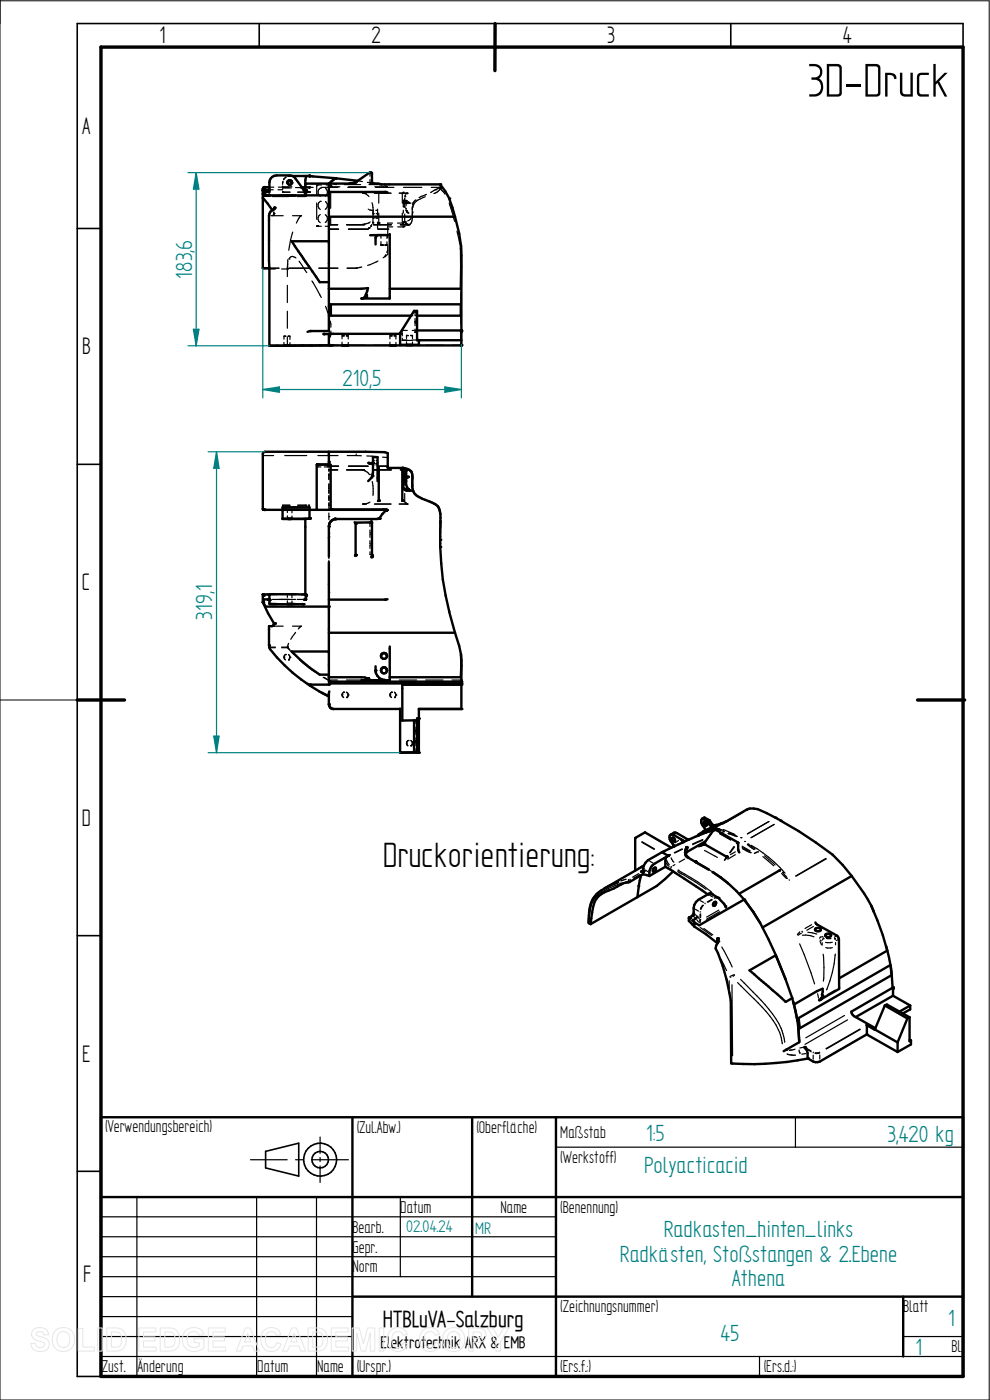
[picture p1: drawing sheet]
<svg xmlns="http://www.w3.org/2000/svg" width="210mm" height="297mm" viewBox="0 0 210 297" stroke-linecap="round" stroke-linejoin="round" font-family="sans-serif">
<path d="M0 0v297h209.8v-296.8h-209.8M0 148.5h16.4" fill="none" stroke="#000" stroke-width=".21"/>
<g fill="none" stroke="#000" stroke-width=".34">
<path d="M55 5v5M105 5v5M155 5v5M204.3 10v-5h-187.9v287h5M16.4 48.5h5M16.4 98.5h5M16.4 148.5h5M16.4 198.5h5M16.4 248.5h5M56.3 244.3l7.1-1.8v7l-7.1-1.7z"/>
<circle cx="67.9" cy="246" r="3.5"/>
<circle cx="67.9" cy="246" r="1.76"/>
</g>
<path d="M21.4 10h182.9v282h-182.9zM105 5v10M16.4 148.5h10M194.6 148.5h10" fill="none" stroke="#000" stroke-width=".72"/>
<g fill="none" stroke="#000" stroke-width=".51">
<path d="M55.8 40h.1M56.2 39.7h.9M57.1 40l-.1 .3M61 38.7l.3-.4 .5 .1 .1 .3M61.1 38.5l.2-.1-.3 .4zM61.3 38.4h.3M61.6 38.4l.3 .4zM62.1 37.3h3.4M64.1 39.8h.7M64.9 37.4l-.1 .8v2.2M65.7 37.3l10.2 1.1M69.8 39v31.2h-4"/>
<path d="M71 37.9l-1.1 1M75.1 38.8l-.9 .1h-9.3l-.1 .3M75.4 38.7l-1.3 .3M78.4 36.6l-3.1 2.2M78.4 36.6l.5 .1v2.3h-.1M78.9 38.8l.7 .2M78.9 38.9l2.1 .2h12.4l1 1.5 .9 1.5M55.8 40.1v16.8h1.3M55.8 42l1.9 2.6M55.8 41l.3 .2M55.9 40.8l-.1 .3M56 40.3h1"/>
<path d="M56.3 41.4h13.5M57 40.3l-1.1 .1M57.1 40.9v-2.2a1.55 1.55 0 0 1 1.6-1.5h2.8l.9 .3 1.8 2.4 .4 1M57.1 40.3l-.3 .4h-.8M58.2 44.2l-.2 .2a1.42 1.42 0 0 0-.9 1.4v27.6M58.3 44l-.2 .2M64.4 40.3l.5 .1M64.6 40.6l.3 .1M64.9 40.4v.2M69.8 51.2h-7.9l5.9 8.7h2M69.8 40.7l12.4 .1M69.8 46h26.7"/>
<path d="M80.1 49.9h-1.6M82.7 49.7v13.6h-6M82.7 49.9l-2.7 .1-.3 .5v1.4M95.3 42.1l1.2 3.9M96.5 46l.9 3.5 .4 2.6M97.8 52.1l-.1 9.2h-15M97.8 52.1l.1 21.1h-.2M57.3 73.3l-.2 .1M65.8 70.2l-.6 .2M68.2 73.3l-7.2 .1M68.7 70.9h1.1M69.8 71v2.3"/>
<path d="M69.8 61.3l8.3-.2-.5 1.3M69.8 73.2h.9M77.4 63.1l-.6 .2M77.6 62.7v.2M77.6 62.4v.2M77.6 62.4l.3 .6M84.9 73.2h4M84.9 70.8l-15.1 .1M86.2 73.2h1.3M87.2 67h-17v-2.4h27.5v2.4h-9.2M88.5 70.1h9.2M88.5 72.1h.4"/>
<path d="M88.9 72.2v1M97.7 73.3l-40.6 .1M97.8 70.3l.1 .1M97.9 72.2h-9.4v-6.2h-.7l-2.9 4.7v2.5M97.9 73.2l-.1 .1M69.8 95.8v2.8M78.3 98.3l.5 .1M79.1 98v.2M80.2 99l.1 .4v6.8M85.4 99.3l-.1 6.9M59.9 110.1h4.9M60 108.2h-.1"/>
<path d="M60.1 108.2h21.2M61 110.1h.1M61.8 110.1h-.1M64.8 110.1v16h-7.5M65.4 110h.1M65.7 108.2v1.8M69.8 111.7v6.4M69.8 119.3v25.4M70.1 108v-9.4h-2.8l-.2 9.6M70.3 108.1h11.5M71.1 110v.1M75.2 110.8l.2 .2"/>
<path d="M75.4 117.8l-.1 .1M75.4 111v6.7M75.6 110.9l3.2-.1 .1 .2M78.8 110.5l.1 .3v7.1M78.9 118.1l-.1 .1M79 100.9l-.2 .5-.7 .7M79 100.9l.1-3.9h1v5.1M80.3 106.2l-.1 .1M80.4 110.1h-9a1.55 1.55 0 0 0-1.6 1.6 1.54 1.54 0 0 1 1.2-1.6M81.9 108.2l-1.4 1.8M85.4 106.2l.2 .1M85.6 103.7v-3.7h.5v2.8l.3 .9h-.8"/>
<path d="M85.9 104l1.7 .1M86.4 101.2h.1M86.6 103.9l.4 .2M87.6 104.1l-.1-.7v-1.8a1.71 1.71 0 0 0-1.5-2.2l-3.7-.1v-3.2l-.7-.2-25.4-.1-.3 .2-.1 .3v11.8h9.9v-.5h-5.8v2.5l5.5-.1M87.6 104.1a3.8 3.8 0 0 0 2.6 1.9 5.8 5.8 0 0 1 2.8 1.6l.4 1.5v6.9M93.4 116a68.3 68.3 0 0 0 3.1 18.2M56.8 127.2h-.8l-.2 .6 .5 .9h13.5M57 127.2l.1 .1M57.1 136.9v.5a33.8 33.8 0 0 0 12.7 10.3l-1.6-.8M57.1 128.1l.1-2h-1.4v1.7l1.1 2.3 1.2 2.1-.1 .5M57.2 128.2h7.4M57.3 128.1h1.4"/>
<path d="M58 132.7l-.9 .1v4.1M58.3 132.2l-.3 .5M61 128.1h1.6M64.1 128.1l.3 .1M64.9 126.4v.8h-.2M69.8 138.2h-7.9l3.8 3.4 2.1 1.5h2M69.8 134.2h26.7M80.9 138.9a.62 .62 0 0 1 .5-.4 .62 .62 0 0 1 .6 .4M80.9 138.9l-.1 .3M80.9 138.9a.63 .63 0 0 0 .5 .9 .63 .63 0 0 0 .6-.9M81.2 138.6l-.3 .3M81.4 138.6l.6 .3"/>
<path d="M82 138.9l.1 .3M82.2 127.1l-12.4 .1M82.7 137.2v7.1h-6M96.5 134.2l.9 2.8 .4 1.8M97.8 138.8l.1 11.6h-9v9.3h-4M97.8 138.8l-.1 4.9h-15M65.2 145.1l.6 .1M69.8 145v.2h-4M69.8 143.7h6.9h.7l.7 .3M69.8 146.7v2.7l.3 .7M69.8 149.8l.3 .3M70.1 150.1l.6 .3h14.2"/>
<path d="M77.9 144.1l-.3 .1 .3 .1M78 144.1h-.1M79.7 141.4v.8M79.7 142.2v.4M79.7 142.2a2.03 2.03 0 0 0 2 2M80.9 141.9a.64 .64 0 0 0 .5 1 .64 .64 0 0 0 .6-1M80.9 141.9a.66 .66 0 0 1 1.1 0M80.9 141.9a.62 .62 0 0 1 .5-.3 .62 .62 0 0 1 .6 .3M84.9 150.3v9.3h2.9M87.8 159.6h.7M87.8 152.8h.7M87.8 152.8l-2.9 .1"/>
<path d="M87.8 152.8v6.8M88.9 152.4h-.4v7.3M97.7 144.6h-27.5v.4h27.5M97.8 144.7v.1M97.9 145.2h-12.6v7.6M142.3 177.1l1-.5 2.8 1.5M142.3 177.1h.6l1.8 1.2M142.3 177.1a1.42 1.42 0 0 0 .4 2l.2 .3M142.4 179.8l-5.5-3.2-2.1 1.2-.1 6.9M142.6 177.7a.52 .52 0 0 1 .5 .3 .52 .52 0 0 1-.1 .6 .6 .6 0 0 1-.4-.9zM142.9 179.5v.2M144.8 178.4l.1 .1"/>
<path d="M144.9 178.6h.1M145.5 179.7l.1 .1M145.6 179.9l-.1 .1M148.2 177.2l-.4 .2M149 173.7l1.1 .6 .2 .3a1.03 1.03 0 0 0 1 .8M149 173.7l.5-.2 1 .5 .2 .4a.94 .94 0 0 0 1.3 .6M149 173.7a1.33 1.33 0 0 0 .4 1.9l.2 .2-.1 .4M149.2 179.1h.1M149.4 174.3a.52 .52 0 0 1 .4 .3 .52 .52 0 0 1 0 .6 .6 .6 0 0 1-.4-.9zM149.4 179.1l4.7 2.6M149.4 174.3l.5 .8M149.4 174.3a.69 .69 0 0 0 .5 .8"/>
<path d="M149.5 176.2l-1.4 1M149.6 176.1l-.5 .3M149.7 178.5l-3.9 2.2-.4 .4v-.1M149.7 176.6l-7.7 3.4-4.5 2.5a2.59 2.59 0 0 0-1.1 2.4M151.3 175.4l-1.8 .8M151.3 176.1l-1.6 .5M151.3 176.1l-1.9 2.8-.6 .5M151.4 176.1l.3-.1 4.8 2.7 .1 1.6 .2 .5M151.6 175.3h-.2M151.9 176h-.1M152 175h.2M152 175l-.6 .4"/>
<path d="M152 176v.1M153.2 174.7l-3.5 1.9M165.6 174.1l-3-1.6a4.4 4.4 0 0 0-4.2-.7 32.2 32.2 0 0 1-7.1 3.6M165.6 174.1a85.4 85.4 0 0 1 11.1 7.3l2.1 2.1 1.9 2.3M125 195.9l.3 .1M127.2 189.2a5.8 5.8 0 0 0-2.3 5v1.5M131.1 187.2l-2.1 .9-1.8 1M136 185.7l-.5 2.2-.3 2.4M136.2 184.9l.2 .3v.3M136.4 185.5l-2.8 1.6-1.4 .3-1.9 1.1a7.3 7.3 0 0 0-3.8 2.2 11 11 0 0 0-1.2 5.3M136.4 185.5l1.4 .3M136.4 184.7l-.4 .2h.4"/>
<path d="M136.5 183.7l-8.2 4.7M138.7 184.2l.4-.1a.53 .53 0 0 1 0 .6 .53 .53 0 0 1-.6 .2zM140.5 180.8l1.2 .7M141.1 183.9l9 5.8-1.9 1.2a2.64 2.64 0 0 0-1 2.8l-.3 .5M141.1 183.9l-3.3 1.9M141.3 181.9l-.2 2M141.6 181.7l-2.8 1.6a2.63 2.63 0 0 0-1 2.5M142.8 184.9l-3.5 3.1-14 8M145.4 181.2l.1 .4M145.5 180l-.2 1M145.6 181.7l4.8 2.8M146.1 194.8v.6l1.2 1.2"/>
<path d="M146.9 194.3l-.7 .4M147.3 196.6l2.5 1.6 2.3 1.9M147.4 195.7l.9 .6 9.6-5.5a47.3 47.3 0 0 1 6.7 11.8M147.4 195.7l-.1 .9M148 194.5l-1 .7 .4 .5M150.2 189.7h.8l1.3 .7M150.7 189.6l-.5 .1M150.7 189.6h.2M151.2 185a27.2 27.2 0 0 1 6.6 5.8M151.4 191.6l.4-.3 .1 .3a.51 .51 0 0 1-.6 .6v-.4zM152.1 199.3v.8M152.2 190.4a4.8 4.8 0 0 1 1.6 1.8l.1 .2"/>
<path d="M152.2 199.1a1.28 1.28 0 0 1-.3 1.5l-.1 .6a37.1 37.1 0 0 1 3.2 11.1l.1 13.3a61.3 61.3 0 0 0 16.3-1M154.1 181.8v.2M165.5 184.6l-8.7 5M173 195.7l.3 .4 4.2 2.4 .5 .8v10.5l-4.2 2.4M173 197a.81 .81 0 0 1 1.2 .2 .76 .76 0 0 1-1.3 0zM175.1 198.2a.81 .81 0 0 1 1.2 .3 .76 .76 0 0 1-1.3 0zM180.7 185.8l-18.9 11M180.7 185.8l2.6 3.7 1.5 2.7M184.8 192.2l2.5 6.2 .9 3.3-10.2 5.9M184.8 192.2l.6 1.3M152.1 200.1l.1 .1M164.6 202.6l.1 .3"/>
<path d="M164.6 202.6l-5.6 3.3 7.7 6.7 1.4-.8M164.7 202.9l1.9 4.8M166.6 207.7l1.5 4.1M168.1 211.8l.2 .8M168.3 212.6l.1 .5M168.3 212.6l.9 3.9M168.4 213.1l.8 3.4M169.2 216.5l.3 4.6-3.3 1.9M169.4 216l19.5-11.3 .2 2.2-19.4 11.2zM174 212.1l-.2 .1M174.1 212h-.1M174.3 211.8l-.1 .1"/>
<path d="M174.4 211l.1-1.2-1.2 .5-4.9 2.8M174.4 211v.2M174.4 211l.3 .5M174.4 211.3v.3M185.6 218.4l-1.8-.9 .1 1.9M185.6 218.4l4.8 2.7M187.7 213.3l.4-.2 4.9 2.7M187.7 213.3l-2.1 5.1M187.7 213.3l4.8 2.8M188 200.7l1.1 4.9M189.1 205.9l.3 3.6M189.4 209.5l-8.8 5.1 .5 1 4.6 2.5"/>
<path d="M189.4 209.5v.3M189.4 211.2l3.7 2.1M189.4 209.8v1.4M189.4 211.2l-7.9 4.6M192.5 216.1l-2.1 5M193 215.8l-.5 .3M193 215.8v5.1l.3-.2M193.1 213.3l-.1 .9-1.5 .8M193.1 213.3l-2.3 1.3M21.4 237h182.9v55h-182.9zM74.8 237v55M100.2 237v38.1"/>
<path d="M117.9 237v55M170.9 222.4l.3 .5 .1 .5v1.1M190.4 221.1v2.1M190.4 223.2l-6.5-3.7-10 5.7a2.33 2.33 0 0 1-2.5-.7M193 220.6l.3 .1M193.3 220.7v.9l-2.9 1.6M21.4 254h182.9M74.8 275.1h129.5M191.6 275.1v12.7"/>
<circle cx="61.4" cy="38.7" r=".49"/>
</g>
<g fill="none" stroke="#000" stroke-width=".25">
<path d="M57.1 39.7h1M57.2 38.4l-.1 .3M57.9 37.5l-.5 .5M58.7 37.2l-.4 .1M59.1 39.7h.8M59.9 39.5v.4M59.9 39.8h1.4M59.9 39.9h1.9M59.9 39.6h2M60 38.5l-.1 .6M60.6 37.6l-.4 .5M60.7 37.6h-.1"/>
<path d="M60.7 37.5l-.1 .1M61 38.7h.1M61 38.9h.1M61 38.7v.2M61 38.9v.2M61 38.8v.1M61 39.1h.1M61.2 39.1l.4 .1M61.3 39.3h.2M61.5 37.2l.1 .1M61.6 39.2h.1M61.7 39.2l-.2 .1"/>
<path d="M61.7 37.3l-.6 .1M61.7 39.3h-.2M61.9 38.7h.1M61.9 38.9h.1M61.9 38.7l-.1 .2M61.9 38.8v.2M61.9 37.3l.4 .2M61.9 37.3h.2M62.5 37.7l.2 .1M62.7 39.8h1.4M62.8 37.4h-1.7M63.8 39.9h1.9"/>
<path d="M63.8 39.6h1.9M64.2 39.9v.1M64.3 37.4l1.4 .1M64.8 39.2h.1M64.8 39h.1M64.8 39v.1M64.9 39h.1M64.9 39h.5M65.7 39.8h.1M65.7 39.7h.1M65.7 37.3h.1M65.7 39.7v.3"/>
<path d="M65.9 39h1.5M66.4 39.8h-1.6M67.2 39.3h.1M67.2 39.4v1.9M67.3 39.2h.1M67.3 39.2h.9M67.9 39.9h.1M67.9 39.9a1.01 1.01 0 0 0 0 1.8M68.1 39.8h3.6M68.6 39h1.2M69 40a.99 .99 0 0 1 0 1.6M69.2 39.2h.9"/>
<path d="M69.8 39h.1M69.8 39v.2M69.8 39.5v.1M69.8 39l.4 .1M69.8 38.9h.1M70.1 39.3h.1M70.1 39.4h.1M70.1 39.5h.1M70.2 39.5h.1M70.2 39.6h.1M70.2 39.5h-.1M70.3 39.6h1.8"/>
<path d="M70.8 39.1l.6 .1M73 39.2h3.5M73.7 39.8h3.9M74 39.6h3.6M74.2 39.1h-.2M74.9 38.9l-.4 .1M75.2 38.9h.1M75.3 38.8h.1M75.4 38.7h.1M75.4 38.7l-.2 .1M75.4 38.7v.1M75.9 38.4l1 .1"/>
<path d="M77.9 38.7l1 .1h-.2M78.3 39.2h1.8M78.5 38.8h.1M78.5 38.1v.7M78.6 36.8h-.1v.6M78.7 38.8h.2M78.8 36.8h.1M78.8 39.1h.1M78.9 39.1h.1M78.9 38.9v.2M79.5 39.6h2M79.6 39h.3"/>
<path d="M79.7 39.8h3.9M80.2 39.1l.3 .1M80.3 39.2h.2M80.5 39.2l.4 .1M81.4 39.4l.5 .1M81.7 39.6h.2M81.9 39.5h.1M85.6 39.8h3.9M91.5 39.8h1.9M93.2 39.8l-.2 .2M93.4 39.8h.1M93.4 39.1h.1"/>
<path d="M93.4 39.2h.1M93.4 39.1v.3M93.4 39.7v.3M93.4 39.6h.1M93.4 39.3h.1M93.4 39.4h.1M93.4 39.5h.1M93.4 39.5v.1M93.4 39.8l-.1 .2a2.17 2.17 0 0 1-1.3 1.1M93.4 39.6l-.1 .1M55.8 41.7h.2M55.8 41.3h1.6"/>
<path d="M55.8 41.7h1.6M57 40.3h1M57.1 45.8h.2M57.1 56.9h2.1M57.1 57.1h1.3M57.5 45.8h.2M57.7 45.8h.1M57.7 44.6l.2 .2M57.8 41.7h3.5M57.8 45.7l-.1 .1M58 45.6h.1M58 45l.1 .2"/>
<path d="M58 45.5v.1M58.1 45.3h.1M58.1 44.3h.1M58.1 44.4h.1M58.1 45.6v.2h2M58.1 44.4v.3M58.1 45v.4M58.2 44.2h.1M59.3 41.3h3.4M59.3 41.7h3.4M59.7 57.1h1.3M59.9 40.7h.1"/>
<path d="M59.9 40.8h.1M59.9 40.1v.2h-.9M59.9 40.8h1.6M61 57.1h.1M61 56.9h.1M61 56.9v1.8M61 56v.9M61 55.1v1.9M61.3 54.9h.1M61.3 56.9h4.2M61.9 51.2l.9 1.5M62.1 45.8h1.9"/>
<path d="M62.1 49.2l-.8 3.9M62.8 54.7l-.2-.1a.81 .81 0 0 0-1.3 .3M63 41.7h1.8M63.2 40.8h1.9M63.5 55.4l1.6 2.4M63.8 54.1l2 2.9M63.9 45.8l-.4 .3-.6 1.2M64.3 40.2l.1 .1M64.4 40.3h.1M64.5 41.3h.3M64.5 41.7h.3M64.5 40.5l.1 .2"/>
<path d="M64.6 40.8l.1 .1M64.8 41.7h.1M64.8 41.3h.1M64.8 41.5h.1M64.8 40.4h.1M64.8 40.5h.1M64.8 40.5v.3M64.8 41.1v.2M64.8 41.4v.1M64.9 40.4h.1M65.4 40.8h.3M65.7 40.7h.1"/>
<path d="M65.7 40.8h.1M66.2 59.6l2 3.5M66.8 58.5l1 1.4M67.2 43.1v3.4M67.3 48h.1M67.3 48h.9M67.6 56.9h4.1M67.9 42.7h.1M67.9 45.5a1.02 1.02 0 0 0 0 1.7M67.9 42.7a1.01 1.01 0 0 0 0 1.7M69 48h.8M69 45.6a.96 .96 0 0 1 0 1.6"/>
<path d="M69 42.8a.99 .99 0 0 1 0 1.6M69.8 48.6h2M69.8 47.7h1.8M70.1 40.7v3.5M70.1 46v1.7M73.5 47.7h3.8M73.6 47.7h3.7M73.6 56.9h2M73.9 48.6h4.2M75.6 56.9h.1M75.9 56.9h-.3M76.5 56.7l-.3 .1"/>
<path d="M76.8 56.6l-1.2 .3M76.9 41h.8M76.9 47.6h.1M76.9 41h.1M77 41h.1M77 41l.7 .2 .6 .5M77.2 47.5h.1M78.1 44.4h.1M78.1 48.4h.1M78.2 48.4h.1M78.3 48.3h.1M78.4 44.5h.1"/>
<path d="M78.4 44.5l.1 .1M78.5 47.1l-.4 .2-.9 .2M78.5 49.9h1.3M78.6 48h.1M78.7 44.6h.5M78.9 43l.3 1.5-.1 1.3M78.9 47.6l-.3 .4M79 47.3h.1M79.1 47.2h.1M79.1 47.3h.1M79.1 44.6v.8M79.1 46.3v.9"/>
<path d="M79.1 46.3h.3M79.1 45.3h.3M79.2 47.7h3.8M79.4 41h3.6M79.7 50.5h.1M79.7 50.2h.1M79.7 44.6h.4M79.8 46.3h.3M79.8 45.3h.3M80 50l-.2 .1M80.1 44.4v1.3M80.1 47.1v1.4"/>
<path d="M80.1 49.9h.1M80.2 48.6h2.1M80.2 55.4l-2.2 .9M80.2 49.9h-.1M80.2 40.8h.1M80.2 47.4h.1M80.3 47.3h.1M80.3 40.9h.1M80.3 41h.1M80.3 41.1v2M80.3 45.2v2.1M80.8 52h.1"/>
<path d="M80.8 49.9h1.9M80.8 52h.4M80.8 51.3v.7M81.2 52h.1M81.2 49.9h.1M81.2 49.9h-.4v.6M81.6 54.4h.1M81.7 49.9h.4v.7M81.7 52h.4M81.8 54l-.2 .4M82.1 52h.1M82.1 51.3v.7"/>
<path d="M82.3 48.6h.1M82.3 53.1l-.3 .5M82.3 52.2v1.8l-1 .7M82.3 47.9v.4M82.3 48.5v1.9M82.3 48.1h1M83.3 47.3h-1v.3M84.3 47.3h1.1M84.4 48.1h1M84.7 41h1.7M84.9 47.7h1.8M84.9 47.7h1.9"/>
<path d="M85.3 41.1h.1M85.3 41.1v2M85.3 45.2v2.1M85.4 47.3h.1M85.4 40.9h.1M85.4 47.2h.1M85.4 48.1h.1M85.5 47.2h.1M85.5 40.8h.1M85.5 47.1h.1M85.6 42.7h.1M85.6 42.5h.1"/>
<path d="M85.6 48.1h.1M85.6 43.9h.1M85.6 42.8v.3M85.6 44.6v.6M85.6 47.8v.3M85.6 42.5h.2M85.6 42.9h.4M85.6 42.9h.1M85.7 43.9h.1M85.7 43.2h-.1v.7M85.8 42.9h.1M85.8 42.9v.3"/>
<path d="M85.8 43.6l.1 .4M85.9 47.1h.1M85.9 42.9h.1M85.9 42v1.8M85.9 45.4v1.7M85.9 41.7h.1M85.9 47.2h.1M85.9 42.8l-.1 .1M85.9 47.3h.1M85.9 43h.1M86 47.4h.1M86 47h.1"/>
<path d="M86 47l-.4 .1v.3M86 48l-.4 .1M86 43.2h.2M86 41.3l-.1 .4M86 42.5h.1M86 44.1l.1 .1M86.1 47.5h.1M86.1 43.1h.1M86.1 43.2h.1M86.1 44.7h.1M86.1 42.5h.1M86.1 42.7h.1"/>
<path d="M86.1 42.7v.2h.4M86.1 43.1v.5M86.1 44.2v.5M86.1 42.5v.1M86.2 41.1h.1M86.2 47.5h.1M86.2 43.2h.1M86.2 44.7h.1M86.2 43.1h.2M86.2 44.9l.1 .1M86.3 41h.1M86.3 45h.1"/>
<path d="M86.3 47.5h.1M86.3 43.1h.1M86.3 43.1l-.1 .1M86.4 41h.1M86.4 43.1h.1M86.4 47.6h.1M86.4 43h.1M86.5 45.2h.1M86.5 42.9h.1M86.6 42.9h.1M86.6 43h.1M86.7 47.7l-.3 .1"/>
<path d="M86.7 43.1h.5M86.8 47.7h.1M86.8 47.7h-.1M86.8 43.1h.2M87.2 46.4l-.7 .5M87.5 45h.1M87.5 43.9h.1M87.5 43.9v.7M87.5 44.7v.2M87.5 46l-.2 1.1-.5 .6M87.5 43.1h.1M87.5 45v.5"/>
<path d="M87.5 45.3l-.1 .6M87.5 45.8v.3M87.5 43.5h.1M87.6 43.1l-.1 .3M88.1 42.5h.1M88.1 42.5l-.5 .6M90.2 41.7a3.5 3.5 0 0 0-2.7 2.2v.2M90.5 41.2l-1.6 .7M92.2 40.3l-.8 .6M92.3 40.3h.1M92.4 40.2h.1M92.6 40.1l-.1 .1"/>
<path d="M92.9 40l-.2 .1M93.4 40h.1M93.4 40.1l1 1.1M95.3 43.1l1.1 3.8M96.9 49l.6 2.8M97.7 52.7v.7M97.7 58.2h.2M97.7 53.4v1.2M97.7 55.7v1.6M97.7 57.8v.8M97.7 59.1v1.7M97.7 53.4l.1 .8"/>
<path d="M97.8 55.1l.1 .8M60.2 72.6v.7M60.7 71.3h-.5v.7M61 60.5v3.7M61 66v3.6M61 71.5v1.9M61.1 71.3h.4v.7M61.5 72.7v.6M68.7 70.9h1.8M69 65l.9 2.5M69.8 73.3h.1M69.8 73.3h2.3"/>
<path d="M69.8 73.2v.1M69.8 71h.1M69.8 70.9h.1M69.9 72.1l-.1 .6M70.1 68.1l.1 1.3M70.2 73.3h.1M70.2 70.2l-.1 1.3M72.4 70.9h3.6M72.6 72.6v.7M72.9 71.2h.1M73 71.2h-.4v.7M73.4 71.2h.5v.7"/>
<path d="M73.5 73.3h4.1M73.5 71.2h.1M73.9 72.6v.7M77.9 70.9h3.7M79.1 73.3h4M82.7 72.6v.7M83.1 71.2h.1M83.1 71.2h-.4v.7M83.5 70.9h1.8M83.6 71.2h.4v.7M84 72.6v.7M84.7 73.3h3.9"/>
<path d="M84.9 70.8h.1M85.2 70.8h.1M85.3 70.6v.6M85.3 71.8v.4h2.2M85.3 72.1h1.1M85.9 69.2l-1 1.5M86.2 71.2h.5M86.2 71.2h.4M86.2 71.2v.6M86.2 72.5v.7M86.4 70.1h-1.1v.2M87.1 71.2h.4"/>
<path d="M87.2 71.2h.1M87.2 67h.4M87.4 72.1h1.1M87.5 70.1h1M87.5 71.2h-.3M87.5 71.2v.6M87.5 72.6v.6M87.8 66h.2M87.8 66l-.9 1.6M87.8 66h.1M88.1 70.5h.1M88.1 66.2h.1"/>
<path d="M88.1 67h.4M88.1 66.2v.7M88.1 67.6v.6M88.1 69.8v.6M88.1 68.5h.1M88.1 68.2h.1M88.2 68.4h-.1v.7M88.3 66h.2M88.3 70.5h.2M88.3 70.4h.2M88.3 68.2h.2M88.3 68.5h.2"/>
<path d="M88.3 68.4h.2M88.3 66.2h.2M88.5 72.2h.1M88.8 72.2h.1M89.6 72.2h4.1M90.3 73.3h3.8M95.8 72.2h2.1M95.9 73.3h1.9M97.7 62.1v2.6M97.7 66.1v2.6M97.7 70.2v1.9M97.7 72.7v.6"/>
<path d="M97.8 73.3h.1M55.8 96.6h2.2M56.2 95.8h2.2M60.4 96.6h4.7M60.7 95.8h4.5M67.4 98.6v.1M67.4 98.9v.2h.7M67.4 96.6h4.3M67.5 95.8h4.1M69.5 98.9v.2h-.7M69.5 98.6v.1M69.8 98.9h.1"/>
<path d="M69.8 99.7h.1M69.8 98.6h.1M69.8 99h.1M69.8 97.9v.1M69.8 98.8v.1M69.8 99.1v.1M69.8 99.5v.5M69.8 98.9h2M69.8 99.7h1.8M73.5 99.7h3.8M73.6 99.7h3.7M73.6 95.8h2.6"/>
<path d="M73.7 96.6h1.9M73.9 98.9h4.2M75.6 95.8v.3M75.6 96.4v.2M75.6 96.6l1.1 .1M76.9 99.7l.1 .1M76.9 95.8h.7M77.2 99.8h.1M77.2 99.8l.7 .4 .5 .5M77.8 96.7l2.2 .2M78.7 98.4h.4M79.1 98.6h.3"/>
<path d="M79.1 97.7h.3M79.2 99.7h3.8M79.6 98.4h.5M79.8 98.6h.3M79.8 97.7h.3M80.2 98.9h2.1M81.2 97l1.1 .1M84.9 99.7h1.8M84.9 99.7h1.9M86.1 100h.1M86.2 99.9h.1M86.2 99.9h-.1"/>
<path d="M86.4 99.8h-.1M86.4 99.7h.1M59.9 108.2h.1M60 108.2h.1M60.1 108.2h2.3M61 108.2v.6M61 109.4v.7M61 108.2h.1M61.5 107.2l-1.6 .1M61.7 108.2h.1M61.9 108.2v.6M61.9 109.5v.6"/>
<path d="M63.2 107.2h1.9M64.7 108.2h3.5M64.8 110.1h.3M65.4 107.2l.3 .1M65.7 110v.1h-.3M67.1 108.2h.1M67.2 108h.1M69.1 108.2h1M69.8 100.8h.1M69.8 105.6h.1M69.8 107.2h.1M69.8 109.6h.1"/>
<path d="M69.8 113.1h.1M69.8 113.9h.1M69.8 100.5v1.2M69.8 102.7v1.1M69.8 104v.6M69.8 105.2v1M69.8 106.7v1.3M69.8 108.8v1.4M69.8 111v.6M69.8 118.2v.3M69.8 118.9v.3M70.1 108.2h.1"/>
<path d="M70.1 108v.2M70.1 108.2h1.9M70.2 108.2h.1M70.3 108.2h.1M73.9 108.2h3.7M75.6 110.9h1.1M76.9 106.9h.8M76.9 106.9h.1M77 106.9h.1M77.7 110.9h1.1M78.4 100.7h.1M78.5 112.4l.1 .7"/>
<path d="M78.5 114.7l.1 .7M78.5 117.1l.1 .5M78.5 106.5l-.5 .3-1 .1M78.6 111h-.1v.7M78.6 113.3h-.1v.7M78.6 115.7h-.1v.6M78.7 117.6h.2M78.7 113.1h.2M78.7 115.4h.2M78.8 110.9h.1M78.8 115.7h.1M78.8 111h.1"/>
<path d="M78.8 113.3h.1M78.9 110.9h.1M79 102.2l.2 1.5-.1 1.4M79.4 106.9h3.6M79.4 108.2h1.9M84.7 106.9h1.7M85.6 101.7h.1M85.6 101.3h.2M85.6 100.8h.1M85.7 101.7h.1M85.8 100.8h.1M85.8 100.8v.2"/>
<path d="M85.8 101.4l.1 .4M85.9 101h.1M85.9 101v1.9M85.9 104.7v1.8M85.9 100.7h.1M85.9 100.6l-.1 .2M85.9 106.7h.1M86 106.8h.1M86 106.7h.1M86 100.3h.1M86 100.3l-.1 .4M86 101.3h.3"/>
<path d="M86 101.9l.1 .2M86.1 100.4v.1M86.2 106.9h.1M86.3 106.9h.1M86.4 106.9h.1M55.8 127.2h1.6M55.8 126.1h1.6M57.1 132.8h.2M57.1 126.2h.1M57.1 137.4h1.3M57.1 137.3h1.3M57.2 126.1h.1"/>
<path d="M57.2 126.1l-.1 .1M57.8 127.2h4.9M57.8 132.8h-.3M58 132.7h.1M58 132.6v.1M58.1 132.5h.1M58.1 132.7v.1h2M59.3 126.1h3.4M59.7 137.4h1.3l1.4 1.5M59.7 137.3h1.3M60.2 139.4h.1M60.2 139.4l.1 .3"/>
<path d="M60.3 139.7l.2 .3M60.5 138.9h.1M60.5 138.9l-.3 .5M61 137.3h.1M61 137.4h.1M61 126.1v.6M61 127.5v.6M61 137.3l.5 .5M61.2 140h.1M61.2 136.5l-.2 .8M61.2 138.9l.3 .5M61.3 126.1h.1"/>
<path d="M61.3 126.1h-.3M61.4 139.7l-.2 .3M61.5 139.4h.1M61.5 139.4l-.1 .3M61.6 126.1h.3M61.9 138.2l.9 .9M61.9 126.1h.1M61.9 126.1v.7M61.9 127.5v.6M62 138.3l.9 1M62.1 132.8h1.9l-.7 .6M62.7 134.2l-1 1.4"/>
<path d="M63.5 139.8l1.4 1.2M63.7 140l2 1.6M64.5 126.1h.3v.2M64.8 126.5v.3M64.8 127v.2h-1.8M69.8 125.6h.1M80.8 139.1h.1M80.8 139.2l.1 .3M80.9 139.5h.1M81.2 139.7h.5M82.1 139.2h.1M82.1 139.2l-.1 .3"/>
<path d="M97.7 138.6v.7M97.7 140v.8M63.8 140.2l3 2.4M65.8 141.7l1.9 1.4M66.8 142.4l1 .7M68.5 143.7l1.7 .9M68.8 143.7l1 .7M69.8 144.7h.1M69.8 144.9v.1M69.8 144.3h1.8M69.8 144.4h.1M69.8 147.7v.1"/>
<path d="M70.1 144.5l.1 .1M70.2 144.7h1.9M72.6 147.4h.1M72.6 147.4v.3M72.6 147.7l.3 .3M72.6 147.1v.3M72.6 147.1v.6M72.9 146.9h.1M72.9 146.9l-.3 .2M73.5 144.3h3.7M73.5 148h.1M73.5 146.9l.3 .2"/>
<path d="M73.8 147.1v.6M73.8 147.7l-.3 .3M73.8 147.1l.1 .3M73.9 147.4h.1M73.9 144.7h3.7M73.9 147.4l-.1 .3M76.7 144.3h2M79.1 144.3h3.7M79.4 144.7h3.7M80.7 144.3h2M80.8 142.2h.1M80.8 142.2l.1 .3"/>
<path d="M80.9 142.5h.1M81.2 142.8h.5M82.1 142.2h.1M82.1 142.2l-.1 .3M82.7 147.4h.1M82.7 147.4l.1 .3M82.8 147.7l.3 .3M82.8 147.1l-.1 .3M82.8 147.1v.6M83.1 146.9h.1M83.1 146.9l-.3 .2M83.7 148h.1"/>
<path d="M83.7 146.9l.2 .2M83.9 147.1v.6M83.9 147.7l-.2 .3M83.9 147.1l.1 .3M84 147.4h.1M84 147.4l-.1 .3M84.7 144.3h3.7M84.9 144.7h3.7M84.9 152.9h.1M85.2 152.9h1.2M85.3 152.9h.1M86.2 157.6h.1"/>
<path d="M86.2 157.6l.1 .4M86.3 158l.2 .2M86.5 157.1h.1M86.5 157.1l-.3 .5M87.2 158.2h.1M87.2 157.1l.3 .5M87.4 158l-.2 .2M87.4 152.9h1.1M87.5 157.6h.1M87.5 157.6l-.1 .4M88.1 157.2h.1M88.1 159.6h.1"/>
<path d="M88.1 154.9h.1M88.1 154.3v.6M88.1 156.5v.7M88.1 158.9v.7M88.1 155.3h.1M88.1 157.6h.1M88.1 153h.1M88.2 152.9h-.1v.6M88.2 155.2h-.1v.7M88.2 157.5h-.1v.7M88.3 157.2h.2M88.3 159.6h.2"/>
<path d="M88.3 154.9h.2M88.3 155.3h.2M88.3 157.6h.2M88.3 153h.2M88.3 157.5h.2M88.3 152.9h.2M88.3 155.2h.2M88.9 150.3v.1M90.3 144.3h3.7M90.4 144.7h3.7M95.9 144.3h1.8M97.7 144.6h.1"/>
<path d="M97.7 144.3h.1M97.7 144.7h.1M97.7 141.2v.4M97.7 141.8v.7M97.7 143v.8M97.7 144.1v.4M97.7 141.4h.2M97.7 144.6h.2M97.8 144.3h.1M97.8 150.4h.1M97.8 144.6l-1.9 .1M97.8 144.3v.1"/>
<path d="M97.9 150.4h.1M134.7 177.9h.1M134.8 177.8h.1M134.8 179.5v3.6M134.8 177.8v.1M136.1 178.7l2.7 1.5M136.2 178.6l2.7 1.5M136.3 176.9l-.9 .6M136.8 176.6h.1M136.9 176.6h.1M138.2 177.5l2.8 1.6M143.4 176.8l-.3 .2"/>
<path d="M143.9 178.3l-.7 .5M145.5 179.7l.3-.1-.2 .2M145.6 178.2l-.4 .2M145.8 180v.4M148.6 179.5l-.4 .2M148.9 179.2l-.6 .4M149.1 178.3l-2.2 .9M149.1 179.3l-.7 .3M149.1 178.1l-2.2 1M149.4 178.9h.1M149.4 173.5l-.2 .1M149.4 178.9l-.1 .2"/>
<path d="M149.5 176.2h.1M149.9 176.6h.1M149.9 176.6l-2.9 1.2-5.1 2.3M150.4 174.1l-.2 .1M150.5 174.2l-.2 .1M150.6 174.5h-.2M150.9 175.8l-1.7 .9M150.9 176.8l-1 1.4M151.3 175.4h.1M151.4 176.1h.1M151.5 175.3l-.1 .1M151.6 176h.1"/>
<path d="M151.7 176l-.3 .1M151.7 176h.1M151.9 175.6h.2M152 175.9l.9 .3M152 176h-.2M152.3 175.1l-1.7 1M152.4 175.8h.1M152.4 175.8l.8 .3M152.7 176.9l2.3 1.3M152.7 176.8l2.3 1.3M152.9 176.7l2.4 1.4M153.2 176.5l-.1 .1"/>
<path d="M153.3 176.1h.1M153.4 176.5l-.2 .2M153.4 176.4h.1M153.4 176l2.5 1M153.5 176.4h.2h-.2M154.1 174.2h.1M154.1 174.2l-.2 .1M154.4 176.8l1.8 .7M154.6 176.7h.1M154.6 176.7l1.7 .7M155.7 179.6l-.9 1.3M155.8 179.7l-.9 1.2"/>
<path d="M156.2 177.5h.1M156.2 178.9l.1 .1M156.3 178.9h.1M156.3 178.9l.2-.2-.2 .3M156.3 178.9v.1M156.5 178.7h.1M156.5 179.3l.1 .7M156.6 178.8h.1M157.1 177.7h.1M157.2 177.7h.1M157.2 172.5l-3.9 2.3M157.3 172.4l-2.1 1.2"/>
<path d="M157.4 179.5l1.7 1M157.4 179.8l1.7 .9M157.6 172.3l-4.1 2.5M157.9 178.5h.1M158.5 179.2l1.4 1M158.7 179.1h.1M158.7 179.1l1.5 1M159.3 179.3a26.8 26.8 0 0 1 7.2 6M163.1 174.3l-4.6 2.6M163.2 174.3l-4.6 2.6M164.2 174.9l-4.9 2.8M164.3 174.9l-4.9 2.8"/>
<path d="M131.7 187.4h.1M131.7 187.4l-2.1 .9a6.9 6.9 0 0 0-4.1 3.6l-.4 2.4M132.8 186.5l-1.1 .4M133.4 186.6l-.1 .3M133.6 187v.1M133.6 187h-.3v.2M133.6 186.5l.1 .1M133.7 186.7l-.1 .3M135.5 188h.1M135.5 187.9h.1M135.5 185.3l-1.3 .8M135.7 185.5l-1.3 .8"/>
<path d="M136.1 183.8l-.8 .6M136.4 184.3h.1M136.5 184.8h.1M136.5 184.4v.2M136.8 184.5l.6 .4M137.1 182.9l-.5 .9M137.5 182.5h.1M137.8 182.7l.7 .3M139.7 181.2l-1.4 .9M141.4 183.1l.5 .7M141.4 181.8h.1M141.4 181.8l-.3 .1"/>
<path d="M141.4 182.5l.6 .9M142 181.4h-.2M142 181.5l-.4 .2M142.2 181.3v.1M142.4 182l.6 .9M142.5 183.9l-.2 .2M143.2 183.4l-.5 .3M143.8 184.9l3.6 2.2 2.4 1.6M143.8 184.6h.1M143.8 184.6l4.2 2.5 3 2.2M144.7 180.1l-1.7 .8M144.8 180.2l-1.7 .8"/>
<path d="M145.2 182.2l-1.1 .7M146.4 195.1l.6 .5M146.6 194.8l.3 .2M146.9 194.4l-.3 .2M146.9 194.3h.1M147.2 193.9h.1M147.2 192.7h.1M147.2 193.7h.1M147.2 193.9l-.2 .2M147.2 193v.5M147.2 193.8l.2 .1M147.2 194.5l.2 .2"/>
<path d="M147.3 194.1l-.2 .1M147.5 194.1l.3 .2M147.5 192.9l.7 .4M147.8 191.2l-.5 1M147.8 195.2l.4 .4M148.1 194.6l.2 .3M148.2 190.9h.1M148.5 195.5v.2M148.5 195.1h.1v.2h-.1zM148.5 193.9v.8M148.5 193.5h.1M148.5 196.8l2.5 1.7"/>
<path d="M148.6 191.1l.6 .3M148.6 193.9v.7M149.1 192l-.5 .9M149.2 192.1l-.5 .8M149.3 197l1.9 1.3M149.4 180.4l2.8 1.5M149.5 191.6l.1 .1M149.7 190l-.9 .6M150.2 189.7h.1M150.6 184.6l.3 .2M150.6 189.9l.6 .4M151 190.8l-1 .5"/>
<path d="M151.1 190.9l-.9 .5M151.5 190.5l.1 .1M151.8 190.5h.4M152 190.3l-.3 .1M152.1 199.3l.2 .3M152.2 190.5h.1M152.2 199.3l.1 .3M152.3 199.7v.2M152.3 199.6l.1 .1M152.4 190.5v.1M152.5 193.1l-2.6 1.5M152.7 193.4l-2.8 1.6"/>
<path d="M152.7 190.9l.5 .5M153.5 191.6v.1M153.6 191.9l.2 .3M153.8 192.2h.1M153.8 192.3h.1M153.8 192.2v.1M153.9 192.4h.1M153.9 192.4l.1 .2M153.9 192.5h.1M153.9 192.3l.1 .2M153.9 182l-.2 .5M154 192.6h.1"/>
<path d="M154 192.5v.1M154 182.2l-.3 .3M154.3 181.7l-.1 .2M154.4 181.6l-.1-.1-.2 .3M156 181.3l-1.6 1M156 180.7l-1.1 .6M156.6 180.3h.1M156.6 180.6l.2 .2M157.5 180l1.7 .9M159.2 180.9h.1M159.9 180.2h.1M160 181l.1 .1"/>
<path d="M160.4 180.8l-.3 .1M160.5 180.8l-.2 .2M160.5 180.7l.1 .1M160.7 180.7h.2l-.2 .1M161.8 181.7l2.3 2M162.2 181.6l2.2 1.9M165.8 185.3l1 1.1M166 185.1h.1M166 185.1l.9 1M166.8 186.4h.1M167.4 186.6l.1 .1M169.7 197.7l-.5 .6"/>
<path d="M170 198l-.7 .4M170.1 197.6l.2 .1M170.2 198.4l1.8 .1 .7 .3M171.4 197.8l1.9 .4M172.2 196.2l-1.4 .8M172.6 196.6l-1.4 .8M173.9 199.7l.3 .7M174 199.4l.2 .2M174 198.8h.1M174 198.8l-.1 .3M174.4 198.7l.3 .1M174.4 200v.5"/>
<path d="M174.6 199.1h.1M174.6 199.1l-.1 .3M175.2 182.1l-6.4 3.7M175.3 199.1h1M175.3 182.2l-6.4 3.7M176.6 199.9h-1.5M177 199.1h.1M177 199.1l.2 .3M177.2 199.9v.5M177.3 198.6l-.3 .2M177.8 199.3l-.3 .2M153 203.5l1.1 2.4"/>
<path d="M153.1 200.9l2.2 4.2M154.7 208.1v1.7M154.8 207.2l.3 .1M155.3 208.9l.1 15.1M155.6 206.8l-.6 .3M155.8 206.8l-.3 .3M156.5 208.4l2.5 2.6a26 26 0 0 1 6.4 8l.5 2.4M157.1 207.8a50.4 50.4 0 0 1 8.1 9.3l.7 1.6 .6 2.4M169.6 200.2l2.4 6.2 .8 2.3M173.4 210.8l.3 1M174.6 202.4l.2 2.9-.1 2.9M175.2 201h1.4"/>
<path d="M177.2 210.1l-1.7 .9M177.2 202.4a25.1 25.1 0 0 1-1.9 7.6M179.2 215.4l-8.3 4.8M179.8 216.4l-9 5.2M182.4 218.3l-7.2 4.2M182.5 218.4l-7.2 4.1M188.4 202.5l.3 1.5M189.2 207.6l.1 1.3M189.4 209.5h.1M192.7 214.3l-.8 .5M167 223.6l1.7 .3M168.7 222.6l-1.3 .2"/>
<path d="M168.7 237v6.4M169.5 222.8l.1 .6M169.6 223.4h.1M170.3 222.2l-.6 .1M170.9 223.5l-.8 .1M171.1 222.4l.9 .5M171.3 222.7l.8 .4M171.6 224.7l.6 .3M172.5 225.2h.1M172.5 223.9v.8M172.6 223.2l-.1 .2M172.9 223.5h.7"/>
<path d="M172.9 225.3h.7M172.9 223.4h.7M173.6 223.4h.1M173.6 223.5h.1M173.6 225.3h.1M173.8 223.2l.1 .2M173.9 225.2h.1M173.9 223.8v.9M182.5 220.2l-7.2 4.2M21.4 258.1h96.5M29 254v38M53.1 246h7.8"/>
<path d="M54.4 254v38M62.7 246h1.7M66.2 246h7.7M67.1 254v38M67.9 241.2v3.5M67.9 245.6v.8M67.9 247.4v3.5M84.9 254v16.8M117.9 243.4h86.4M21.4 270.8h96.5M21.4 266.6h96.5M21.4 262.4h96.5"/>
<path d="M21.4 275.1h53.4M21.4 279.3h53.4M21.4 287.8h182.9M21.4 283.5h53.4M161.1 287.8v4.2M191.6 283.5h12.7"/>
</g>
<g fill="#000">
<circle cx="55.8" cy="39.9" r=".25"/>
<circle cx="55.8" cy="39.8" r=".25"/>
<circle cx="55.9" cy="39.8" r=".25"/>
<circle cx="56" cy="39.8" r=".25"/>
<circle cx="56" cy="39.7" r=".25"/>
<circle cx="56.1" cy="39.7" r=".25"/>
<circle cx="56.2" cy="39.7" r=".25"/>
<circle cx="65.4" cy="37.3" r=".25"/>
<circle cx="65.6" cy="37.3" r=".25"/>
<circle cx="65.7" cy="37.3" r=".25"/>
<circle cx="69.8" cy="38.9" r=".25"/>
<circle cx="69.9" cy="38.9" r=".25"/>
<circle cx="71.1" cy="37.9" r=".25"/>
<circle cx="71.1" cy="37.8" r=".25"/>
<circle cx="74.2" cy="38.9" r=".25"/>
<circle cx="75.4" cy="38.7" r=".25"/>
<circle cx="78.4" cy="36.6" r=".25"/>
<circle cx="93.4" cy="39.1" r=".25"/>
<circle cx="55.8" cy="41.1" r=".25"/>
<circle cx="55.8" cy="40.5" r=".25"/>
<circle cx="55.8" cy="40.3" r=".25"/>
<circle cx="55.8" cy="40" r=".25"/>
<circle cx="55.8" cy="40.1" r=".25"/>
<circle cx="55.8" cy="40.4" r=".25"/>
<circle cx="55.9" cy="40.8" r=".25"/>
<circle cx="55.9" cy="40.4" r=".25"/>
<circle cx="55.9" cy="40.3" r=".25"/>
<circle cx="55.9" cy="40.7" r=".25"/>
<circle cx="56" cy="40.7" r=".25"/>
<circle cx="56.1" cy="41.3" r=".25"/>
<circle cx="56.2" cy="41.3" r=".25"/>
<circle cx="56.2" cy="41.4" r=".25"/>
<circle cx="56.3" cy="41.4" r=".25"/>
<circle cx="58.1" cy="44.2" r=".25"/>
<circle cx="58.2" cy="44.2" r=".25"/>
<circle cx="58.2" cy="44.1" r=".25"/>
<circle cx="64.7" cy="40.9" r=".25"/>
<circle cx="64.7" cy="40.7" r=".25"/>
<circle cx="64.9" cy="40.4" r=".25"/>
<circle cx="64.9" cy="40.6" r=".25"/>
<circle cx="64.9" cy="40.7" r=".25"/>
<circle cx="81.7" cy="40.7" r=".25"/>
<circle cx="95.3" cy="42.1" r=".25"/>
<circle cx="65.8" cy="70.2" r=".25"/>
<circle cx="68.7" cy="70.9" r=".25"/>
<circle cx="69.8" cy="70.9" r=".25"/>
<circle cx="69.8" cy="73.2" r=".25"/>
<circle cx="70.2" cy="73.3" r=".25"/>
<circle cx="77.4" cy="63" r=".25"/>
<circle cx="77.5" cy="62.9" r=".25"/>
<circle cx="77.6" cy="62.9" r=".25"/>
<circle cx="77.6" cy="62.7" r=".25"/>
<circle cx="77.6" cy="62.6" r=".25"/>
<circle cx="88.9" cy="72.2" r=".25"/>
<circle cx="97.7" cy="70.1" r=".25"/>
<circle cx="97.7" cy="73.3" r=".25"/>
<circle cx="97.8" cy="70.1" r=".25"/>
<circle cx="97.8" cy="70.2" r=".25"/>
<circle cx="97.8" cy="73.3" r=".25"/>
<circle cx="97.8" cy="70.3" r=".25"/>
<circle cx="97.9" cy="73.2" r=".25"/>
<circle cx="67.3" cy="98.6" r=".25"/>
<circle cx="69.8" cy="98" r=".25"/>
<circle cx="78.1" cy="98.2" r=".25"/>
<circle cx="78.2" cy="98.2" r=".25"/>
<circle cx="78.2" cy="98.3" r=".25"/>
<circle cx="78.3" cy="98.3" r=".25"/>
<circle cx="78.9" cy="98.3" r=".25"/>
<circle cx="79" cy="98.3" r=".25"/>
<circle cx="79" cy="98.2" r=".25"/>
<circle cx="79.1" cy="98.2" r=".25"/>
<circle cx="85.4" cy="99.3" r=".25"/>
<circle cx="56" cy="108.2" r=".25"/>
<circle cx="56.1" cy="108.2" r=".25"/>
<circle cx="59.9" cy="110.1" r=".25"/>
<circle cx="61" cy="110.1" r=".25"/>
<circle cx="65.4" cy="110" r=".25"/>
<circle cx="65.6" cy="110" r=".25"/>
<circle cx="65.7" cy="110" r=".25"/>
<circle cx="69.8" cy="111.7" r=".25"/>
<circle cx="70.1" cy="108.1" r=".25"/>
<circle cx="70.2" cy="108.1" r=".25"/>
<circle cx="70.2" cy="108.2" r=".25"/>
<circle cx="71.1" cy="110.1" r=".25"/>
<circle cx="75.4" cy="117.8" r=".25"/>
<circle cx="75.4" cy="111" r=".25"/>
<circle cx="75.4" cy="117.7" r=".25"/>
<circle cx="78.8" cy="118.2" r=".25"/>
<circle cx="78.9" cy="118.1" r=".25"/>
<circle cx="78.9" cy="118" r=".25"/>
<circle cx="78.9" cy="117.8" r=".25"/>
<circle cx="79" cy="101" r=".25"/>
<circle cx="79" cy="100.9" r=".25"/>
<circle cx="80.3" cy="110.1" r=".25"/>
<circle cx="80.3" cy="106.2" r=".25"/>
<circle cx="80.4" cy="110.1" r=".25"/>
<circle cx="80.4" cy="110" r=".25"/>
<circle cx="80.5" cy="110" r=".25"/>
<circle cx="81.8" cy="108.2" r=".25"/>
<circle cx="81.9" cy="108.2" r=".25"/>
<circle cx="82" cy="108.2" r=".25"/>
<circle cx="85.3" cy="106.2" r=".25"/>
<circle cx="85.4" cy="106.2" r=".25"/>
<circle cx="85.6" cy="103.7" r=".25"/>
<circle cx="85.7" cy="103.8" r=".25"/>
<circle cx="85.8" cy="103.8" r=".25"/>
<circle cx="85.9" cy="103.9" r=".25"/>
<circle cx="85.9" cy="104" r=".25"/>
<circle cx="86.1" cy="101.1" r=".25"/>
<circle cx="86.1" cy="101.2" r=".25"/>
<circle cx="86.2" cy="101.2" r=".25"/>
<circle cx="86.3" cy="101.3" r=".25"/>
<circle cx="86.3" cy="101.2" r=".25"/>
<circle cx="86.4" cy="101.2" r=".25"/>
<circle cx="86.5" cy="101.2" r=".25"/>
<circle cx="86.5" cy="103.8" r=".25"/>
<circle cx="86.5" cy="103.7" r=".25"/>
<circle cx="86.5" cy="101.1" r=".25"/>
<circle cx="86.6" cy="103.9" r=".25"/>
<circle cx="93.4" cy="114.5" r=".25"/>
<circle cx="93.4" cy="116" r=".25"/>
<circle cx="55.8" cy="126.1" r=".25"/>
<circle cx="55.8" cy="126.2" r=".25"/>
<circle cx="55.8" cy="127.8" r=".25"/>
<circle cx="55.8" cy="126.3" r=".25"/>
<circle cx="55.9" cy="126.3" r=".25"/>
<circle cx="55.9" cy="126.4" r=".25"/>
<circle cx="56.8" cy="127.2" r=".25"/>
<circle cx="56.9" cy="127.2" r=".25"/>
<circle cx="57" cy="127.2" r=".25"/>
<circle cx="57.1" cy="136.9" r=".25"/>
<circle cx="57.1" cy="127.3" r=".25"/>
<circle cx="57.2" cy="128.1" r=".25"/>
<circle cx="58.1" cy="132.3" r=".25"/>
<circle cx="58.2" cy="132.3" r=".25"/>
<circle cx="58.3" cy="132.2" r=".25"/>
<circle cx="61.9" cy="128.1" r=".25"/>
<circle cx="64.6" cy="127.2" r=".25"/>
<circle cx="64.6" cy="127.3" r=".25"/>
<circle cx="64.7" cy="127.2" r=".25"/>
<circle cx="64.8" cy="126.2" r=".25"/>
<circle cx="64.8" cy="126.1" r=".25"/>
<circle cx="64.9" cy="126.3" r=".25"/>
<circle cx="64.9" cy="126.4" r=".25"/>
<circle cx="69.8" cy="128.7" r=".25"/>
<circle cx="81.7" cy="127.2" r=".25"/>
<circle cx="65.8" cy="145.2" r=".25"/>
<circle cx="69.8" cy="145.2" r=".25"/>
<circle cx="69.8" cy="149.4" r=".25"/>
<circle cx="77.4" cy="144.3" r=".25"/>
<circle cx="77.5" cy="144.3" r=".25"/>
<circle cx="77.6" cy="144.3" r=".25"/>
<circle cx="77.6" cy="144.2" r=".25"/>
<circle cx="77.8" cy="144.2" r=".25"/>
<circle cx="77.9" cy="144.1" r=".25"/>
<circle cx="78" cy="144.1" r=".25"/>
<circle cx="78.1" cy="144" r=".25"/>
<circle cx="79.7" cy="142.2" r=".25"/>
<circle cx="84.9" cy="159.6" r=".25"/>
<circle cx="88.9" cy="152.4" r=".25"/>
<circle cx="88.9" cy="159.7" r=".25"/>
<circle cx="97.7" cy="144.6" r=".25"/>
<circle cx="97.7" cy="145" r=".25"/>
<circle cx="97.8" cy="144.6" r=".25"/>
<circle cx="97.8" cy="144.8" r=".25"/>
<circle cx="97.8" cy="145" r=".25"/>
<circle cx="97.8" cy="144.9" r=".25"/>
<circle cx="97.8" cy="144.7" r=".25"/>
<circle cx="97.9" cy="150.4" r=".25"/>
<circle cx="97.9" cy="145.2" r=".25"/>
<circle cx="142.9" cy="179.4" r=".25"/>
<circle cx="142.9" cy="179.5" r=".25"/>
<circle cx="144.7" cy="178.3" r=".25"/>
<circle cx="144.8" cy="178.4" r=".25"/>
<circle cx="144.9" cy="178.6" r=".25"/>
<circle cx="145.5" cy="180" r=".25"/>
<circle cx="145.6" cy="179.8" r=".25"/>
<circle cx="148.1" cy="177.2" r=".25"/>
<circle cx="149.1" cy="179.2" r=".25"/>
<circle cx="149.3" cy="179.1" r=".25"/>
<circle cx="149.4" cy="179.1" r=".25"/>
<circle cx="149.4" cy="179" r=".25"/>
<circle cx="151.4" cy="175.4" r=".25"/>
<circle cx="151.4" cy="176.1" r=".25"/>
<circle cx="151.9" cy="176" r=".25"/>
<circle cx="152" cy="176" r=".25"/>
<circle cx="152" cy="175.9" r=".25"/>
<circle cx="153.2" cy="174.7" r=".25"/>
<circle cx="164.5" cy="173.5" r=".25"/>
<circle cx="165.6" cy="174.1" r=".25"/>
<circle cx="124.9" cy="195.8" r=".25"/>
<circle cx="124.9" cy="195.7" r=".25"/>
<circle cx="125" cy="195.9" r=".25"/>
<circle cx="136.4" cy="184.9" r=".25"/>
<circle cx="136.4" cy="184.8" r=".25"/>
<circle cx="140.4" cy="180.8" r=".25"/>
<circle cx="140.5" cy="180.8" r=".25"/>
<circle cx="141.6" cy="181.6" r=".25"/>
<circle cx="141.7" cy="181.5" r=".25"/>
<circle cx="141.7" cy="181.6" r=".25"/>
<circle cx="145.3" cy="181" r=".25"/>
<circle cx="145.4" cy="181.2" r=".25"/>
<circle cx="145.5" cy="181.6" r=".25"/>
<circle cx="145.6" cy="181.7" r=".25"/>
<circle cx="145.8" cy="181.9" r=".25"/>
<circle cx="146.1" cy="194.7" r=".25"/>
<circle cx="146.1" cy="194.8" r=".25"/>
<circle cx="146.2" cy="194.7" r=".25"/>
<circle cx="146.2" cy="194.6" r=".25"/>
<circle cx="146.3" cy="194.6" r=".25"/>
<circle cx="146.4" cy="194.6" r=".25"/>
<circle cx="146.9" cy="196.1" r=".25"/>
<circle cx="146.9" cy="194.2" r=".25"/>
<circle cx="146.9" cy="194.3" r=".25"/>
<circle cx="147.3" cy="195.9" r=".25"/>
<circle cx="147.5" cy="182.8" r=".25"/>
<circle cx="150.2" cy="189.7" r=".25"/>
<circle cx="150.7" cy="189.6" r=".25"/>
<circle cx="150.9" cy="189.7" r=".25"/>
<circle cx="152.1" cy="199.3" r=".25"/>
<circle cx="152.2" cy="199.2" r=".25"/>
<circle cx="152.2" cy="199.3" r=".25"/>
<circle cx="152.2" cy="199.1" r=".25"/>
<circle cx="152.4" cy="199.7" r=".25"/>
<circle cx="152.4" cy="190.5" r=".25"/>
<circle cx="153.8" cy="192.2" r=".25"/>
<circle cx="154.1" cy="181.7" r=".25"/>
<circle cx="154.1" cy="181.8" r=".25"/>
<circle cx="157.9" cy="190.8" r=".25"/>
<circle cx="165.2" cy="184.7" r=".25"/>
<circle cx="173.8" cy="212.2" r=".25"/>
<circle cx="174" cy="212" r=".25"/>
<circle cx="174.2" cy="211.9" r=".25"/>
<circle cx="174.3" cy="211.7" r=".25"/>
<circle cx="174.3" cy="211.6" r=".25"/>
<circle cx="174.4" cy="211.6" r=".25"/>
<circle cx="174.4" cy="211.2" r=".25"/>
<circle cx="174.4" cy="211.4" r=".25"/>
<circle cx="183.9" cy="219.5" r=".25"/>
<circle cx="189.4" cy="209.6" r=".25"/>
<circle cx="189.4" cy="209.5" r=".25"/>
<circle cx="189.4" cy="209.8" r=".25"/>
<circle cx="166.8" cy="222.7" r=".25"/>
<circle cx="170.6" cy="222.1" r=".25"/>
<circle cx="170.6" cy="222.2" r=".25"/>
<circle cx="170.7" cy="222.2" r=".25"/>
<circle cx="170.7" cy="222.3" r=".25"/>
<circle cx="170.8" cy="222.3" r=".25"/>
<circle cx="170.8" cy="222.4" r=".25"/>
<circle cx="171.3" cy="224.5" r=".25"/>
</g>
<path d="M55.8 56.9v27.5M97.9 73.2v11.2M55.8 82.6l3.5-.5v1.1z" fill="none" stroke="#008080" stroke-width=".25"/>
<path d="M55.8 82.6l3.5-.5v1.1z" fill="#008080"/>
<path d="M94.4 82.1l3.5 .5-3.5 .6z" fill="none" stroke="#008080" stroke-width=".25"/>
<path d="M94.4 82.1l3.5 .5-3.5 .6z" fill="#008080"/>
<path d="M44.2 95.8h12M45.9 95.8l.6 3.6h-1.2zM55.8 82.6h42.1M44.2 159.7h40.7" fill="none" stroke="#008080" stroke-width=".25"/>
<path d="M45.9 95.8l.6 3.6h-1.2z" fill="#008080"/>
<path d="M45.3 156.2h1.2l-.6 3.5z" fill="none" stroke="#008080" stroke-width=".25"/>
<path d="M45.3 156.2h1.2l-.6 3.5z" fill="#008080"/>
<path d="M39.9 36.6h38.5M41.6 36.6l.6 3.5h-1.2zM39.9 73.4h17.2M45.9 95.8v63.9" fill="none" stroke="#008080" stroke-width=".25"/>
<path d="M41.6 36.6l.6 3.5h-1.2z" fill="#008080"/>
<path d="M41 69.8h1.2l-.6 3.6z" fill="none" stroke="#008080" stroke-width=".25"/>
<path d="M41 69.8h1.2l-.6 3.6z" fill="#008080"/>
<path d="M41.6 36.6v36.8" fill="none" stroke="#008080" stroke-width=".25"/>
<g fill="none" stroke="#e6e6e6" stroke-width=".21">
<path d="M7.1 282.1a2.02 2.02 0 0 1 3.1 .7l.1 .4h-.9a.9 .9 0 0 0-.8-.7 .9 .9 0 0 0-.9 .5l.1 .3 .5 .2a2.15 2.15 0 0 1 2.1 1.4 1.72 1.72 0 0 1-2.3 1.8l-.7-.2-.7-.7-.2-.8 1-.1a1.06 1.06 0 0 0 .9 1 1.06 1.06 0 0 0 1.1-.7 1.66 1.66 0 0 0-1.6-.8 1.37 1.37 0 0 1-.8-2.3zM11.8 282.3a2.46 2.46 0 0 1 3.1-.2 2.46 2.46 0 0 1 .8 3 2.4 2.4 0 0 1-3.1 1.5 2.4 2.4 0 0 1-1.5-3.1l.2-.5zM12.4 282.9a1.39 1.39 0 0 1 1.7-.3 1.39 1.39 0 0 1 .7 1.6 1.41 1.41 0 0 1-1.4 1.7 1.41 1.41 0 0 1-1.3-1.7l.1-.8zM16.6 281.8h1v4h2.4v.8h-3.4zM20.7 281.7h1v4.9h-1zM22.6 281.7h1.9a2.2 2.2 0 0 1 2.2 2.8 2.02 2.02 0 0 1-2.2 2.1h-1.9zM23.6 282.6a1.8 1.8 0 0 1 2 .5 2.09 2.09 0 0 1-.4 2.6l-1.6 .1zM29.5 281.7h3.6v.9h-2.7v1h2.5v.9h-2.5v1.3h2.7v.8h-3.6zM34 281.7h1.8a2.2 2.2 0 0 1 2.3 2.8 2.02 2.02 0 0 1-2.2 2.1h-1.9zM35 282.6a1.8 1.8 0 0 1 1.9 .5 2.09 2.09 0 0 1-.4 2.6l-1.5 .1zM39.4 282.3a2.33 2.33 0 0 1 3.8 .8l-1 .2a1.37 1.37 0 0 0-1.6-.7 1.37 1.37 0 0 0-.9 1.5 1.56 1.56 0 0 0 .8 1.6 1.56 1.56 0 0 0 1.8-.2v-.6h-1.2v-.9h2.2v2a2.65 2.65 0 0 1-3.1 .5 2.65 2.65 0 0 1-1.5-2.7l.3-1zM44.2 281.7h3.6v.9h-2.6v1h2.4v.9h-2.4v1.3h2.7v.8h-3.7z"/>
<path d="M52 281.7h1.1l1.9 4.9h-1l-.4-1.1h-2l-.4 1.1h-1.1zM52.6 282.9l.6 1.8h-1.3zM56 282.3a2.12 2.12 0 0 1 3.6 .8l-1 .2a1.24 1.24 0 0 0-1.6-.7 1.24 1.24 0 0 0-.7 1.6 1.28 1.28 0 0 0 .4 1.4 1.28 1.28 0 0 0 1.6 0l.4-.8 .9 .3a2.19 2.19 0 0 1-2.5 1.6 2.19 2.19 0 0 1-1.8-2.5l.1-.9zM61.9 281.7h1l2 4.9h-1.1l-.4-1.1h-2l-.4 1.1h-1.1zM62.4 282.9l.7 1.8h-1.4zM65.4 281.7h1.8a2.2 2.2 0 0 1 2.3 2.8 2.02 2.02 0 0 1-2.3 2.1h-1.8zM66.3 282.6a1.8 1.8 0 0 1 2 .5 2.09 2.09 0 0 1-.4 2.6l-1.6 .1zM70.3 281.7h3.6v.9h-2.7v1h2.5v.9h-2.5v1.3h2.8v.8h-3.7zM74.7 281.7h1.5l.9 3.4 .9-3.4h1.5v4.9h-.9l-.1-3.8-.9 3.8h-1l-.9-3.8-.1 3.8h-.9zM80.4 281.7h1v4.9h-1zM82.8 282.3a2.12 2.12 0 0 1 3.6 .8l-.9 .2a1.24 1.24 0 0 0-1.6-.7 1.24 1.24 0 0 0-.8 1.6 1.28 1.28 0 0 0 .5 1.4 1.28 1.28 0 0 0 1.5 0l.4-.8 .9 .3a2.19 2.19 0 0 1-2.5 1.6 2.19 2.19 0 0 1-1.7-2.5l.1-.9zM89.6 282.3a2.12 2.12 0 0 1 3.6 .8l-.9 .2a1.24 1.24 0 0 0-1.6-.7 1.24 1.24 0 0 0-.7 1.6 1.28 1.28 0 0 0 .4 1.4 1.28 1.28 0 0 0 1.5 0l.4-.8 1 .3a2.19 2.19 0 0 1-2.6 1.6 2.19 2.19 0 0 1-1.7-2.5l.1-.9z"/>
<path d="M94.6 282.3a2.46 2.46 0 0 1 3.1-.2 2.46 2.46 0 0 1 .8 3 2.4 2.4 0 0 1-3.1 1.5 2.4 2.4 0 0 1-1.4-3.1l.1-.5zM95.2 282.9a1.39 1.39 0 0 1 1.7-.3 1.39 1.39 0 0 1 .7 1.6 1.41 1.41 0 0 1-1.3 1.7 1.41 1.41 0 0 1-1.4-1.7l.1-.8zM99.4 281.7h1.6a1.61 1.61 0 0 1 2.1 1.5 1.62 1.62 0 0 1-2.1 1.6h-.6v1.8h-1zM100.4 282.6a1.62 1.62 0 0 1 1.7 .3 .7 .7 0 0 1-.1 .8 .7 .7 0 0 1-.7 .2h-.9zM103.4 281.7h1.1l1.2 2 1.1-2h1.2l-1.8 2.9v2h-1v-2z"/>
</g>
<text font-size="11.3" x="171.3" y="20.5">3D-Druck</text>
<text font-size="8.4" x="81.2" y="183.9">Druckorientierung:</text>
<g font-size="5.7">
<text x="33.8" y="9.2">1</text>
<text x="78.8" y="9.2">2</text>
<text x="128.8" y="9.2">3</text>
<text x="178.8" y="9.2">4</text>
<text x="17.4" y="28.4">A</text>
<text x="17.4" y="75.2">B</text>
<text x="17.4" y="125.2">C</text>
<text x="17.4" y="175.2">D</text>
<text x="17.4" y="225.2">E</text>
<text x="17.6" y="271.9">F</text>
</g>
<g font-size="5.6" fill="#008080">
<text x="40.8" y="59.1" transform="rotate(-90 40.8 59.1)">183,6</text>
<text x="72.7" y="81.8">210,5</text>
<text x="45" y="131.5" transform="rotate(-90 45 131.5)">319,1</text>
<text x="137.1" y="242">1:5</text>
<text x="188.3" y="242.2">3,420 kg</text>
<text x="136.7" y="248.8">Polyacticacid</text>
<text x="140.8" y="262.4">Radkasten_hinten_links</text>
<text x="131.5" y="267.6">Radkästen, Stoßstangen &amp; 2.Ebene</text>
<text x="155.3" y="272.9">Athena</text>
<text x="201.2" y="281.3">1</text>
<text x="152.8" y="284.6">45</text>
<text x="194.2" y="287.4">1</text>
</g>
<text font-size="5.5" x="81.2" y="281.5">HTBLuVA-Salzburg</text>
<g font-size="4.1">
<text x="22.3" y="240.2">(Verwendungsbereich)</text>
<text x="75.7" y="240.4">(Zul.Abw.)</text>
<text x="101.1" y="240.4">(Oberfläche)</text>
<text x="118.8" y="241.4">Maßstab</text>
<text x="118.8" y="246.7">(Werkstoff)</text>
<text x="84.9" y="257.3">Datum</text>
<text x="106.2" y="257.3">Name</text>
<text x="118.8" y="257.3">(Benennung)</text>
<text x="74.8" y="261.5">Bearb.</text>
<text x="74.8" y="265.7">Gepr.</text>
<text x="74.8" y="270">Norm</text>
<text x="118.8" y="278.4">(Zeichnungsnummer)</text>
<text x="191.6" y="278.4">Blatt</text>
<text x="201.8" y="286.9">Bl.</text>
<text x="21.6" y="291.1">Zust.</text>
<text x="29.2" y="291.1">Änderung</text>
<text x="54.6" y="291.1">Datum</text>
<text x="67.3" y="291.1">Name</text>
<text x="75.7" y="291.1">(Urspr.)</text>
<text x="118.8" y="291.1">(Ers.f.:)</text>
<text x="162" y="291.1">(Ers.d.:)</text>
</g>
<g font-size="4" fill="#008080">
<text x="86.2" y="261.5">02.04.24</text>
<text x="100.8" y="261.7">MR</text>
</g>
<text font-size="4" x="80.7" y="286">Elektrotechnik ARX &amp; EMB</text>
</svg>
